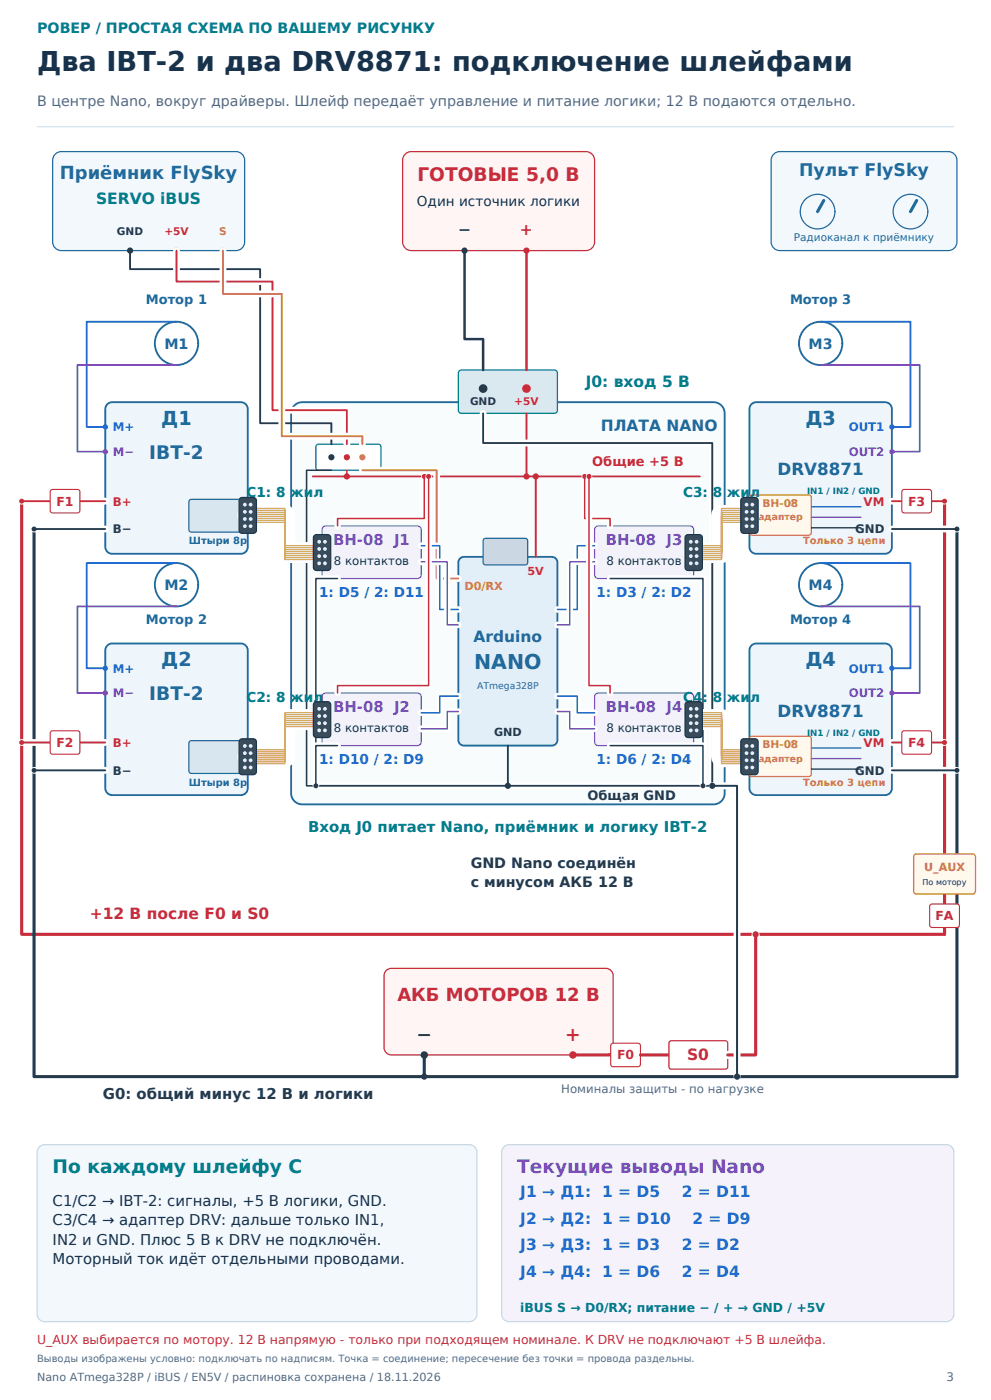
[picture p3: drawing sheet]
<svg xmlns="http://www.w3.org/2000/svg" width="297mm" height="420mm" viewBox="0 0 297 420" stroke-linecap="round" stroke-linejoin="round" font-family="sans-serif">
<path d="M11.1 38.1h274.8" fill="none" stroke="#c6d7e4" stroke-width=".3"/>
<path d="M16.8 46l1.6-.5h52.3a2.6 2.6 0 0 1 2.6 2.6v24.5a2.6 2.6 0 0 1-2.6 2.6h-52.3a2.6 2.6 0 0 1-2.6-2.6v-24.5a2.59 2.59 0 0 1 1-2.1z" fill-rule="evenodd" fill="#f3f8fc" stroke="#216b9a" stroke-width=".37"/>
<circle cx="39" cy="75.2" r=".93" fill="#263a49"/>
<circle cx="52.9" cy="75.2" r=".93" fill="#c92c3a"/>
<circle cx="66.8" cy="75.2" r=".93" fill="#ce7c20"/>
<path d="M232.1 46l1.6-.5h50.5a2.6 2.6 0 0 1 2.6 2.6v24.5a2.6 2.6 0 0 1-2.6 2.6h-50.5a2.6 2.6 0 0 1-2.6-2.6v-24.5a2.59 2.59 0 0 1 1-2.1z" fill-rule="evenodd" fill="#f3f8fc" stroke="#216b9a" stroke-width=".37"/>
<g fill="none" stroke="#216b9a" stroke-width=".37">
<circle cx="245" cy="63.5" r="5.2"/>
<circle cx="272.9" cy="63.5" r="5.2"/>
</g>
<path d="M246.9 60.1l-1.9 3.4M274.7 60.1l-1.8 3.4" fill="none" stroke="#216b9a" stroke-width=".93"/>
<path d="M121.2 46.5a2.59 2.59 0 0 1 2.1-1h52.3a2.6 2.6 0 0 1 2.6 2.6v24.5a2.6 2.6 0 0 1-2.6 2.6h-52.3a2.6 2.6 0 0 1-2.6-2.6v-24.5z" fill-rule="evenodd" fill="#fff5f4" stroke="#c92c3a" stroke-width=".37"/>
<circle cx="139.2" cy="75.2" r=".93" fill="#263a49"/>
<circle cx="157.8" cy="75.2" r=".93" fill="#c92c3a"/>
<path d="M88.2 121.6a3.3 3.3 0 0 1 2.4-.9h123.2a3.3 3.3 0 0 1 3.4 3.3v114a3.3 3.3 0 0 1-3.4 3.3h-123.2a3.3 3.3 0 0 1-3.4-3.3v-114a3.3 3.3 0 0 1 1-2.4z" fill-rule="evenodd" fill="#f9fcfd" stroke="#216b9a" stroke-width=".56"/>
<path d="M137.6 111.3l.7-.3h27.8a.93 .93 0 0 1 1 .9v11.2a.93 .93 0 0 1-1 .9h-27.8a.93 .93 0 0 1-.9-.9v-11.2z" fill-rule="evenodd" fill="#dae8ef" stroke="#007f87" stroke-width=".37"/>
<circle cx="144.8" cy="116.6" r="1.3" fill="#263a49"/>
<circle cx="157.8" cy="116.6" r="1.3" fill="#c92c3a"/>
<path d="M139.2 75.2v26.5h5.6v9.3" fill="none" stroke="#263a49" stroke-width=".74"/>
<path d="M157.8 75.2v35.8" fill="none" stroke="#c92c3a" stroke-width=".74"/>
<path d="M157.8 124v18.9h-64.1M157.8 142.9h52" fill="none" stroke="#c92c3a" stroke-width=".56"/>
<circle cx="157.8" cy="142.9" r=".93" fill="#c92c3a"/>
<path d="M144.8 124v8.9h68.7v102.8h-119.8" fill="none" stroke="#fff" stroke-width="2"/>
<path d="M144.8 124v8.9h68.7v102.8h-119.8" fill="none" stroke="#263a49" stroke-width=".56"/>
<path d="M137.9 167.6l1.1-.5h26.4l.8 .2 .6 .6 .3 .8v53.3l-.3 .9-.6 .6-.8 .2h-26.4l-.8-.2-.6-.6-.2-.9v-53.3z" fill-rule="evenodd" fill="#e2eef8" stroke="#216b9a" stroke-width=".56"/>
<path d="M145 161.7l.5-.2 12.2 .1 .5 .6-.1 6.8-.7 .5-12.2-.1-.4-.7v-6.5z" fill-rule="evenodd" fill="#c6d3df" stroke="#216b9a" stroke-width=".37"/>
<path d="M160.6 142.9v24.2" fill="none" stroke="#c92c3a" stroke-width=".56"/>
<circle cx="160.6" cy="142.9" r=".93" fill="#c92c3a"/>
<path d="M152.2 223.7v12" fill="none" stroke="#263a49" stroke-width=".56"/>
<circle cx="152.2" cy="235.7" r=".93" fill="#263a49"/>
<path d="M94.9 133.5l.5-.2h18.3l.5 .7-.1 6.6-.7 .5-18.3-.1-.4-.7v-6.3z" fill-rule="evenodd" fill="#fff" stroke="#007f87" stroke-width=".37"/>
<circle cx="99.3" cy="137.2" r=".93" fill="#263a49"/>
<circle cx="103.9" cy="137.2" r=".93" fill="#c92c3a"/>
<circle cx="108.6" cy="137.2" r=".93" fill="#ce7c20"/>
<path d="M39 75.2v5.5h39v46.3h21.3v6.3" fill="none" stroke="#263a49" stroke-width=".56"/>
<path d="M52.9 75.2v9.3h28.8v38.6h22.2v10.2M66.8 75.2v13h17.7v42.7h24.1v2.4" fill="none" stroke="#fff" stroke-width="2"/>
<path d="M52.9 75.2v9.3h28.8v38.6h22.2v10.2" fill="none" stroke="#c92c3a" stroke-width=".56"/>
<path d="M66.8 75.2v13h17.7v42.7h24.1v2.4" fill="none" stroke="#ce7c20" stroke-width=".56"/>
<path d="M99.3 141.1h-7.4v94.6h1.8" fill="none" stroke="#263a49" stroke-width=".46"/>
<path d="M103.9 141.1v1.8" fill="none" stroke="#c92c3a" stroke-width=".46"/>
<circle cx="103.9" cy="142.9" r=".93" fill="#c92c3a"/>
<path d="M108.6 141.1h22.3v32.5h6.5" fill="none" stroke="#fff" stroke-width="2"/>
<path d="M108.6 141.1h22.3v32.5h6.5" fill="none" stroke="#ce7c20" stroke-width=".56"/>
<path d="M96.7 158.2l.9-.4h27.9l.5 .4 .2 .7v13.9l-.4 .5-.7 .3-27.8-.1-.6-.4-.2-.7v-13.5z" fill-rule="evenodd" fill="#f3f1fa" stroke="#874bc4" stroke-width=".37"/>
<path d="M127.2 142.9v12.7h-26v2.2" fill="none" stroke="#fff" stroke-width="1.9"/>
<path d="M127.2 142.9v12.7h-26v2.2" fill="none" stroke="#c92c3a" stroke-width=".45"/>
<circle cx="127.2" cy="142.9" r=".74" fill="#c92c3a"/>
<path d="M101.2 173.6h-6.5v62.1" fill="none" stroke="#fff" stroke-width="1.9"/>
<path d="M101.2 173.6h-6.5v62.1" fill="none" stroke="#263a49" stroke-width=".45"/>
<circle cx="94.7" cy="235.7" r=".74" fill="#263a49"/>
<path d="M126.2 163.7h5.6v19.1h5.6M126.2 168.5h7.8v19h3.4" fill="none" stroke="#fff" stroke-width="1.9"/>
<path d="M126.2 163.7h5.6v19.1h5.6" fill="none" stroke="#216bd1" stroke-width=".46"/>
<path d="M126.2 168.5h7.8v19h3.4" fill="none" stroke="#874bc4" stroke-width=".46"/>
<path d="M96.7 208.4l.9-.5 27.9 .1 .5 .4 .2 .6v13.9l-.4 .6-.7 .2-27.8-.1-.6-.4-.2-.6v-13.6z" fill-rule="evenodd" fill="#f3f1fa" stroke="#874bc4" stroke-width=".37"/>
<path d="M128.5 142.9v62.8h-27.3v2.2" fill="none" stroke="#fff" stroke-width="1.9"/>
<path d="M128.5 142.9v62.8h-27.3v2.2" fill="none" stroke="#c92c3a" stroke-width=".45"/>
<circle cx="128.5" cy="142.9" r=".74" fill="#c92c3a"/>
<path d="M101.2 223.7h-6.5v12" fill="none" stroke="#fff" stroke-width="1.9"/>
<path d="M101.2 223.7h-6.5v12" fill="none" stroke="#263a49" stroke-width=".45"/>
<circle cx="94.7" cy="235.7" r=".74" fill="#263a49"/>
<path d="M137.4 208.8h-5.6v5h-5.6M137.4 213.5h-3.4v5.2h-7.8" fill="none" stroke="#fff" stroke-width="1.9"/>
<path d="M137.4 208.8h-5.6v5h-5.6" fill="none" stroke="#216bd1" stroke-width=".46"/>
<path d="M137.4 213.5h-3.4v5.2h-7.8" fill="none" stroke="#874bc4" stroke-width=".46"/>
<path d="M178.4 158.2l.9-.4h27.8l.6 .4 .2 .7-.1 13.9-.4 .5-.6 .3-27.8-.1-.6-.4-.2-.7v-13.5z" fill-rule="evenodd" fill="#f3f1fa" stroke="#874bc4" stroke-width=".37"/>
<path d="M175.2 142.9v12.7h7.6v2.2" fill="none" stroke="#fff" stroke-width="1.9"/>
<path d="M175.2 142.9v12.7h7.6v2.2" fill="none" stroke="#c92c3a" stroke-width=".45"/>
<circle cx="175.2" cy="142.9" r=".74" fill="#c92c3a"/>
<path d="M182.8 173.6h27.9v62.1" fill="none" stroke="#fff" stroke-width="1.9"/>
<path d="M182.8 173.6h27.9v62.1" fill="none" stroke="#263a49" stroke-width=".45"/>
<circle cx="210.7" cy="235.7" r=".74" fill="#263a49"/>
<path d="M178.2 163.7h-5.2v19.1h-5.9M178.2 168.5h-7.4v19h-3.7" fill="none" stroke="#fff" stroke-width="1.9"/>
<path d="M178.2 163.7h-5.2v19.1h-5.9" fill="none" stroke="#216bd1" stroke-width=".46"/>
<path d="M178.2 168.5h-7.4v19h-3.7" fill="none" stroke="#874bc4" stroke-width=".46"/>
<path d="M178.4 208.4l.9-.5 27.8 .1 .6 .4 .2 .6-.1 13.9-.4 .6-.6 .2-27.8-.1-.6-.4-.2-.6v-13.6z" fill-rule="evenodd" fill="#f3f1fa" stroke="#874bc4" stroke-width=".37"/>
<path d="M176.5 142.9v62.8h6.3v2.2" fill="none" stroke="#fff" stroke-width="1.9"/>
<path d="M176.5 142.9v62.8h6.3v2.2" fill="none" stroke="#c92c3a" stroke-width=".45"/>
<circle cx="176.5" cy="142.9" r=".74" fill="#c92c3a"/>
<path d="M182.8 223.7h27.9v12" fill="none" stroke="#fff" stroke-width="1.9"/>
<path d="M182.8 223.7h27.9v12" fill="none" stroke="#263a49" stroke-width=".45"/>
<circle cx="210.7" cy="235.7" r=".74" fill="#263a49"/>
<path d="M167.1 208.8h5.9v5h5.2M167.1 213.5h3.7v5.2h7.4" fill="none" stroke="#fff" stroke-width="1.9"/>
<path d="M167.1 208.8h5.9v5h5.2" fill="none" stroke="#216bd1" stroke-width=".46"/>
<path d="M167.1 213.5h3.7v5.2h7.4" fill="none" stroke="#874bc4" stroke-width=".46"/>
<path d="M6.5 150.4v129.9h276.6v-129.9" fill="none" stroke="#c92c3a" stroke-width=".93"/>
<path d="M10.2 158.7v164.3h276.6v-164.3" fill="none" stroke="#263a49" stroke-width=".93"/>
<path d="M274.1 256.4l.6-.2h16.7a.93 .93 0 0 1 1 .9v10.2a.93 .93 0 0 1-1 .9h-16.7a.93 .93 0 0 1-.9-.9v-10.2z" fill-rule="evenodd" fill="#fff8ec" stroke="#ce7c20" stroke-width=".37"/>
<path d="M278.8 271.4l.6-.2h7.4l.5 .2 .2 .5v5.6l-.2 .5-.5 .3h-7.4l-.6-.3-.2-.5v-5.6z" fill-rule="evenodd" fill="#fff" stroke="#c92c3a" stroke-width=".33"/>
<path d="M32.2 121.3l1.4-.6h38.6a2.04 2.04 0 0 1 2.1 2v41.4a2.04 2.04 0 0 1-2.1 2h-38.6a2.04 2.04 0 0 1-2-2v-41.4z" fill-rule="evenodd" fill="#eef6fc" stroke="#216b9a" stroke-width=".56"/>
<circle cx="31.6" cy="128.1" r=".8" fill="#216bd1"/>
<circle cx="31.6" cy="135.5" r=".8" fill="#874bc4"/>
<circle cx="31.6" cy="150.4" r=".8" fill="#c92c3a"/>
<circle cx="31.6" cy="158.7" r=".8" fill="#263a49"/>
<circle cx="52.9" cy="103" r="6.5" fill="#fff" stroke="#216b9a" stroke-width=".56"/>
<path d="M52.9 96.5h-26.9v31.6h5.6" fill="none" stroke="#216bd1" stroke-width=".56"/>
<path d="M52.9 109.5h-29.7v26h8.4" fill="none" stroke="#874bc4" stroke-width=".56"/>
<path d="M56.8 150l.6-.2 16.4 .1 .5 .6-.1 8.7-.7 .4h-16.4l-.5-.7v-8.4z" fill-rule="evenodd" fill="#d8e6ef" stroke="#216b9a" stroke-width=".37"/>
<path d="M74.3 154.6h11.1v11.2h11.1" fill="none" stroke="#fff" stroke-width="6.3"/>
<path d="M74.3 152.5h11.1v11.2h11.1M74.3 153.1h11.1v11.2h11.1M74.3 153.7h11.1v11.2h11.1M74.3 154.3h11.1v11.2h11.1M74.3 154.9h11.1v11.2h11.1M74.3 155.5h11.1v11.2h11.1M74.3 156.1h11.1v11.1h11.1M74.3 156.7h11.1v11.1h11.1" fill="none" stroke="#cda94d" stroke-width=".39"/>
<path d="M71.9 149.5l.7-.3h3.3a.93 .93 0 0 1 .9 1v8.9a.93 .93 0 0 1-.9 .9h-3.3a.93 .93 0 0 1-.9-.9v-8.9z" fill-rule="evenodd" fill="#394c5a" stroke="#203544" stroke-width=".37"/>
<g fill="#e6edf3">
<circle cx="73.4" cy="151.4" r=".58"/>
<circle cx="75.1" cy="151.4" r=".58"/>
<circle cx="73.4" cy="153.5" r=".58"/>
<circle cx="75.1" cy="153.5" r=".58"/>
<circle cx="73.4" cy="155.7" r=".58"/>
<circle cx="75.1" cy="155.7" r=".58"/>
<circle cx="73.4" cy="157.9" r=".58"/>
<circle cx="75.1" cy="157.9" r=".58"/>
</g>
<path d="M94.2 160.7l.7-.3h3.3a.93 .93 0 0 1 .9 .9v8.9a.93 .93 0 0 1-.9 .9h-3.3a.93 .93 0 0 1-1-.9v-8.9z" fill-rule="evenodd" fill="#394c5a" stroke="#203544" stroke-width=".37"/>
<g fill="#e6edf3">
<circle cx="95.7" cy="162.5" r=".58"/>
<circle cx="97.4" cy="162.5" r=".58"/>
<circle cx="95.7" cy="164.7" r=".58"/>
<circle cx="97.4" cy="164.7" r=".58"/>
<circle cx="95.7" cy="166.8" r=".58"/>
<circle cx="97.4" cy="166.8" r=".58"/>
<circle cx="95.7" cy="169" r=".58"/>
<circle cx="97.4" cy="169" r=".58"/>
</g>
<path d="M6.5 150.4h25.1" fill="none" stroke="#fff" stroke-width="2"/>
<path d="M6.5 150.4h25.1" fill="none" stroke="#c92c3a" stroke-width=".56"/>
<path d="M15.3 147l.5-.2h7.4l.5 .2 .2 .6v5.5l-.2 .6-.5 .2h-7.4l-.5-.2-.3-.6v-5.5z" fill-rule="evenodd" fill="#fff" stroke="#c92c3a" stroke-width=".33"/>
<circle cx="6.5" cy="150.4" r=".74" fill="#c92c3a"/>
<path d="M10.2 158.7h21.4" fill="none" stroke="#fff" stroke-width="2"/>
<path d="M10.2 158.7h21.4" fill="none" stroke="#263a49" stroke-width=".56"/>
<circle cx="10.2" cy="158.7" r=".74" fill="#263a49"/>
<path d="M32.2 193.6l1.4-.6h38.6a2.04 2.04 0 0 1 2.1 2.1v41.4a2.04 2.04 0 0 1-2.1 2h-38.6a2.04 2.04 0 0 1-2-2v-41.4z" fill-rule="evenodd" fill="#eef6fc" stroke="#216b9a" stroke-width=".56"/>
<circle cx="31.6" cy="200.5" r=".8" fill="#216bd1"/>
<circle cx="31.6" cy="207.9" r=".8" fill="#874bc4"/>
<circle cx="31.6" cy="222.7" r=".8" fill="#c92c3a"/>
<circle cx="31.6" cy="231.1" r=".8" fill="#263a49"/>
<circle cx="52.9" cy="175.4" r="6.5" fill="#fff" stroke="#216b9a" stroke-width=".56"/>
<path d="M52.9 168.9h-26.9v31.6h5.6" fill="none" stroke="#216bd1" stroke-width=".56"/>
<path d="M52.9 181.9h-29.7v26h8.4" fill="none" stroke="#874bc4" stroke-width=".56"/>
<path d="M56.8 222.4l.6-.2 16.4 .1 .5 .6-.1 8.7-.7 .4h-16.4l-.5-.7v-8.4z" fill-rule="evenodd" fill="#d8e6ef" stroke="#216b9a" stroke-width=".37"/>
<path d="M96.5 215.9h-11.1v11.1h-11.1" fill="none" stroke="#fff" stroke-width="6.3"/>
<path d="M96.5 213.8h-11.1v11.1h-11.1M96.5 214.4h-11.1v11.1h-11.1M96.5 215h-11.1v11.1h-11.1M96.5 215.6h-11.1v11.1h-11.1M96.5 216.2h-11.1v11.1h-11.1M96.5 216.8h-11.1v11.1h-11.1M96.5 217.4h-11.1v11.1h-11.1M96.5 218h-11.1v11.1h-11.1" fill="none" stroke="#cda94d" stroke-width=".39"/>
<path d="M71.9 221.9l.7-.3h3.3a.93 .93 0 0 1 .9 1v8.9a.93 .93 0 0 1-.9 .9h-3.3a.93 .93 0 0 1-.9-.9v-8.9z" fill-rule="evenodd" fill="#394c5a" stroke="#203544" stroke-width=".37"/>
<g fill="#e6edf3">
<circle cx="73.4" cy="223.8" r=".58"/>
<circle cx="75.1" cy="223.8" r=".58"/>
<circle cx="73.4" cy="225.9" r=".58"/>
<circle cx="75.1" cy="225.9" r=".58"/>
<circle cx="73.4" cy="228.1" r=".58"/>
<circle cx="75.1" cy="228.1" r=".58"/>
<circle cx="73.4" cy="230.2" r=".58"/>
<circle cx="75.1" cy="230.2" r=".58"/>
</g>
<path d="M94.2 210.8l.7-.3h3.3a.93 .93 0 0 1 .9 .9v8.9a.93 .93 0 0 1-.9 1h-3.3a.93 .93 0 0 1-1-1v-8.9z" fill-rule="evenodd" fill="#394c5a" stroke="#203544" stroke-width=".37"/>
<g fill="#e6edf3">
<circle cx="95.7" cy="212.7" r=".58"/>
<circle cx="97.4" cy="212.7" r=".58"/>
<circle cx="95.7" cy="214.8" r=".58"/>
<circle cx="97.4" cy="214.8" r=".58"/>
<circle cx="95.7" cy="217" r=".58"/>
<circle cx="97.4" cy="217" r=".58"/>
<circle cx="95.7" cy="219.1" r=".58"/>
<circle cx="97.4" cy="219.1" r=".58"/>
</g>
<path d="M6.5 222.7h25.1" fill="none" stroke="#fff" stroke-width="2"/>
<path d="M6.5 222.7h25.1" fill="none" stroke="#c92c3a" stroke-width=".56"/>
<path d="M15.3 219.4l.5-.2h7.4l.5 .2 .2 .6v5.5l-.2 .6-.5 .2h-7.4l-.5-.2-.3-.6v-5.5z" fill-rule="evenodd" fill="#fff" stroke="#c92c3a" stroke-width=".33"/>
<circle cx="6.5" cy="222.7" r=".74" fill="#c92c3a"/>
<path d="M10.2 231.1h21.4" fill="none" stroke="#fff" stroke-width="2"/>
<path d="M10.2 231.1h21.4" fill="none" stroke="#263a49" stroke-width=".56"/>
<circle cx="10.2" cy="231.1" r=".74" fill="#263a49"/>
<path d="M225.2 121.3l1.4-.6h38.7a2.04 2.04 0 0 1 2 2v41.4a2.04 2.04 0 0 1-2 2h-38.7a2.04 2.04 0 0 1-2-2v-41.4z" fill-rule="evenodd" fill="#eef6fc" stroke="#216b9a" stroke-width=".56"/>
<circle cx="267.3" cy="128.1" r=".8" fill="#216bd1"/>
<circle cx="267.3" cy="135.5" r=".8" fill="#874bc4"/>
<circle cx="267.3" cy="150.4" r=".8" fill="#c92c3a"/>
<circle cx="267.3" cy="158.7" r=".8" fill="#263a49"/>
<circle cx="246" cy="103" r="6.5" fill="#fff" stroke="#216b9a" stroke-width=".56"/>
<path d="M246 96.5h26.9v31.6h-5.6" fill="none" stroke="#216bd1" stroke-width=".56"/>
<path d="M246 109.5h29.7v26h-8.4" fill="none" stroke="#874bc4" stroke-width=".56"/>
<path d="M224.8 148.7l.5-.2 17.4 .1 .5 .6-.1 10.9-.7 .5-17.3-.1-.5-.7v-10.6z" fill-rule="evenodd" fill="#fff8ec" stroke="#ce7c20" stroke-width=".37"/>
<path d="M243.2 152h14.8" fill="none" stroke="#216bd1" stroke-width=".43"/>
<path d="M243.2 155.2h14.8" fill="none" stroke="#874bc4" stroke-width=".43"/>
<path d="M243.2 158.3h14.8" fill="none" stroke="#263a49" stroke-width=".43"/>
<path d="M224.6 154.6h-8.3v11.2h-8.4" fill="none" stroke="#fff" stroke-width="6.3"/>
<path d="M224.6 152.5h-8.3v11.2h-8.4M224.6 153.1h-8.3v11.2h-8.4M224.6 153.7h-8.3v11.2h-8.4M224.6 154.3h-8.3v11.2h-8.4M224.6 154.9h-8.3v11.2h-8.4M224.6 155.5h-8.3v11.2h-8.4M224.6 156.1h-8.3v11.1h-8.4M224.6 156.7h-8.3v11.1h-8.4" fill="none" stroke="#cda94d" stroke-width=".39"/>
<path d="M222.3 149.5l.6-.3h3.4a.93 .93 0 0 1 .9 1v8.9a.93 .93 0 0 1-.9 .9h-3.4a.93 .93 0 0 1-.9-.9v-8.9z" fill-rule="evenodd" fill="#394c5a" stroke="#203544" stroke-width=".37"/>
<g fill="#e6edf3">
<circle cx="223.7" cy="151.4" r=".58"/>
<circle cx="225.5" cy="151.4" r=".58"/>
<circle cx="223.7" cy="153.5" r=".58"/>
<circle cx="225.5" cy="153.5" r=".58"/>
<circle cx="223.7" cy="155.7" r=".58"/>
<circle cx="225.5" cy="155.7" r=".58"/>
<circle cx="223.7" cy="157.9" r=".58"/>
<circle cx="225.5" cy="157.9" r=".58"/>
</g>
<path d="M205.6 160.7l.6-.3h3.4a.93 .93 0 0 1 .9 .9v8.9a.93 .93 0 0 1-.9 .9h-3.4a.93 .93 0 0 1-.9-.9v-8.9z" fill-rule="evenodd" fill="#394c5a" stroke="#203544" stroke-width=".37"/>
<g fill="#e6edf3">
<circle cx="207" cy="162.5" r=".58"/>
<circle cx="208.8" cy="162.5" r=".58"/>
<circle cx="207" cy="164.7" r=".58"/>
<circle cx="208.8" cy="164.7" r=".58"/>
<circle cx="207" cy="166.8" r=".58"/>
<circle cx="208.8" cy="166.8" r=".58"/>
<circle cx="207" cy="169" r=".58"/>
<circle cx="208.8" cy="169" r=".58"/>
</g>
<path d="M267.3 150.4h15.8" fill="none" stroke="#fff" stroke-width="2"/>
<path d="M267.3 150.4h15.8" fill="none" stroke="#c92c3a" stroke-width=".56"/>
<path d="M270.5 147l.5-.2h7.4l.6 .2 .2 .6v5.5l-.2 .6-.6 .2h-7.4l-.5-.2-.2-.6v-5.5z" fill-rule="evenodd" fill="#fff" stroke="#c92c3a" stroke-width=".33"/>
<circle cx="283.1" cy="150.4" r=".74" fill="#c92c3a"/>
<path d="M267.3 158.7h19.5" fill="none" stroke="#fff" stroke-width="2"/>
<path d="M267.3 158.7h19.5" fill="none" stroke="#263a49" stroke-width=".56"/>
<circle cx="286.8" cy="158.7" r=".74" fill="#263a49"/>
<path d="M225.2 193.6l1.4-.6h38.7a2.04 2.04 0 0 1 2 2.1v41.4a2.04 2.04 0 0 1-2 2h-38.7a2.04 2.04 0 0 1-2-2v-41.4z" fill-rule="evenodd" fill="#eef6fc" stroke="#216b9a" stroke-width=".56"/>
<circle cx="267.3" cy="200.5" r=".8" fill="#216bd1"/>
<circle cx="267.3" cy="207.9" r=".8" fill="#874bc4"/>
<circle cx="267.3" cy="222.7" r=".8" fill="#c92c3a"/>
<circle cx="267.3" cy="231.1" r=".8" fill="#263a49"/>
<circle cx="246" cy="175.4" r="6.5" fill="#fff" stroke="#216b9a" stroke-width=".56"/>
<path d="M246 168.9h26.9v31.6h-5.6" fill="none" stroke="#216bd1" stroke-width=".56"/>
<path d="M246 181.9h29.7v26h-8.4" fill="none" stroke="#874bc4" stroke-width=".56"/>
<path d="M224.8 221.1l.5-.2 17.4 .1 .5 .6-.1 10.9-.7 .5-17.3-.1-.5-.7v-10.6z" fill-rule="evenodd" fill="#fff8ec" stroke="#ce7c20" stroke-width=".37"/>
<path d="M243.2 224.4h14.8" fill="none" stroke="#216bd1" stroke-width=".43"/>
<path d="M243.2 227.6h14.8" fill="none" stroke="#874bc4" stroke-width=".43"/>
<path d="M243.2 230.7h14.8" fill="none" stroke="#263a49" stroke-width=".43"/>
<path d="M207.9 215.9h8.4v11.1h8.3" fill="none" stroke="#fff" stroke-width="6.3"/>
<path d="M207.9 213.8h8.4v11.1h8.3M207.9 214.4h8.4v11.1h8.3M207.9 215h8.4v11.1h8.3M207.9 215.6h8.4v11.1h8.3M207.9 216.2h8.4v11.1h8.3M207.9 216.8h8.4v11.1h8.3M207.9 217.4h8.4v11.1h8.3M207.9 218h8.4v11.1h8.3" fill="none" stroke="#cda94d" stroke-width=".39"/>
<path d="M222.3 221.9l.6-.3h3.4a.93 .93 0 0 1 .9 1v8.9a.93 .93 0 0 1-.9 .9h-3.4a.93 .93 0 0 1-.9-.9v-8.9z" fill-rule="evenodd" fill="#394c5a" stroke="#203544" stroke-width=".37"/>
<g fill="#e6edf3">
<circle cx="223.7" cy="223.8" r=".58"/>
<circle cx="225.5" cy="223.8" r=".58"/>
<circle cx="223.7" cy="225.9" r=".58"/>
<circle cx="225.5" cy="225.9" r=".58"/>
<circle cx="223.7" cy="228.1" r=".58"/>
<circle cx="225.5" cy="228.1" r=".58"/>
<circle cx="223.7" cy="230.2" r=".58"/>
<circle cx="225.5" cy="230.2" r=".58"/>
</g>
<path d="M205.6 210.8l.6-.3h3.4a.93 .93 0 0 1 .9 .9v8.9a.93 .93 0 0 1-.9 1h-3.4a.93 .93 0 0 1-.9-1v-8.9z" fill-rule="evenodd" fill="#394c5a" stroke="#203544" stroke-width=".37"/>
<g fill="#e6edf3">
<circle cx="207" cy="212.7" r=".58"/>
<circle cx="208.8" cy="212.7" r=".58"/>
<circle cx="207" cy="214.8" r=".58"/>
<circle cx="208.8" cy="214.8" r=".58"/>
<circle cx="207" cy="217" r=".58"/>
<circle cx="208.8" cy="217" r=".58"/>
<circle cx="207" cy="219.1" r=".58"/>
<circle cx="208.8" cy="219.1" r=".58"/>
</g>
<path d="M267.3 222.7h15.8" fill="none" stroke="#fff" stroke-width="2"/>
<path d="M267.3 222.7h15.8" fill="none" stroke="#c92c3a" stroke-width=".56"/>
<path d="M270.5 219.4l.5-.2h7.4l.6 .2 .2 .6v5.5l-.2 .6-.6 .2h-7.4l-.5-.2-.2-.6v-5.5z" fill-rule="evenodd" fill="#fff" stroke="#c92c3a" stroke-width=".33"/>
<circle cx="283.1" cy="222.7" r=".74" fill="#c92c3a"/>
<path d="M267.3 231.1h19.5" fill="none" stroke="#fff" stroke-width="2"/>
<path d="M267.3 231.1h19.5" fill="none" stroke="#263a49" stroke-width=".56"/>
<circle cx="286.8" cy="231.1" r=".74" fill="#263a49"/>
<path d="M115.7 291.2l1-.6 .6-.1h64.2a2.23 2.23 0 0 1 2.3 2.2v21.6a2.23 2.23 0 0 1-2.3 2.2h-64.2a2.23 2.23 0 0 1-2.2-2.2v-21.6l.1-.6z" fill-rule="evenodd" fill="#fff5f4" stroke="#c92c3a" stroke-width=".37"/>
<circle cx="127.2" cy="316.5" r="1.11" fill="#263a49"/>
<circle cx="171.7" cy="316.5" r="1.11" fill="#c92c3a"/>
<path d="M171.7 316.5h13.9" fill="none" stroke="#c92c3a" stroke-width=".93"/>
<path d="M183.2 313.2l.6-.2h7.4l.5 .2 .2 .5v5.6l-.2 .5-.5 .2h-7.4l-.6-.2-.2-.5v-5.6z" fill-rule="evenodd" fill="#fff" stroke="#c92c3a" stroke-width=".33"/>
<path d="M191.9 316.5h8.6" fill="none" stroke="#c92c3a" stroke-width=".93"/>
<path d="M200.7 312.4l.5-.2 16.5 .1 .4 .7v7.3l-.7 .5-16.5-.1-.4-.7v-7z" fill-rule="evenodd" fill="#fff" stroke="#c92c3a" stroke-width=".37"/>
<path d="M226.5 280.3v36.2h-8.4" fill="none" stroke="#fff" stroke-width="2.4"/>
<path d="M226.5 280.3v36.2h-8.4" fill="none" stroke="#c92c3a" stroke-width=".93"/>
<circle cx="226.5" cy="280.3" r=".93" fill="#c92c3a"/>
<path d="M127.2 316.5v6.5" fill="none" stroke="#263a49" stroke-width=".93"/>
<circle cx="127.2" cy="323" r=".93" fill="#263a49"/>
<path d="M213.5 235.7h7.4v87.3" fill="none" stroke="#fff" stroke-width="2.1"/>
<path d="M213.5 235.7h7.4v87.3" fill="none" stroke="#263a49" stroke-width=".59"/>
<g fill="#263a49">
<circle cx="213.5" cy="235.7" r=".93"/>
<circle cx="220.9" cy="323" r=".93"/>
</g>
<path d="M11.8 344.1l1-.6 .6-.1h127.3a2.23 2.23 0 0 1 2.2 2.2v48.7a2.23 2.23 0 0 1-2.2 2.2h-127.3a2.23 2.23 0 0 1-2.3-2.2v-48.7l.1-.6z" fill-rule="evenodd" fill="#f2f8fc" stroke="#c6d7e4" stroke-width=".37"/>
<path d="M151 344.1l1-.6 .6-.1h131a2.23 2.23 0 0 1 2.3 2.2v48.7a2.23 2.23 0 0 1-2.3 2.2h-131a2.23 2.23 0 0 1-2.2-2.2v-48.7v-.6z" fill-rule="evenodd" fill="#f5f2fb" stroke="#c6d7e4" stroke-width=".37"/>
<text font-size="8.2" fill="#17324a" x="11.1" y="21.3">Два IBT-2 и два DRV8871: подключение шлейфами</text>
<text font-size="6.1" fill="#216b9a" x="142.1" y="200.7">NANO</text>
<g font-size="5.8" fill="#216b9a">
<text x="48.3" y="127.5">Д1</text>
<text x="241.4" y="127.5">Д3</text>
<text x="48.3" y="199.9">Д2</text>
<text x="241.4" y="199.9">Д4</text>
</g>
<g font-size="5.6" fill="#c92c3a">
<text x="125.1" y="54.2">ГОТОВЫЕ 5,0 В</text>
<text x="169.4" y="312.2">+</text>
</g>
<g font-size="5.6" fill="#216b9a">
<text x="44.8" y="137.7">IBT-2</text>
<text x="44.8" y="210.1">IBT-2</text>
</g>
<text font-size="5.6" fill="#263a49" x="124.8" y="312.2">−</text>
<text font-size="5.6" fill="#007f87" x="15.8" y="351.8">По каждому шлейфу C</text>
<text font-size="5.6" fill="#874bc4" x="155" y="351.8">Текущие выводы Nano</text>
<text font-size="5.4" fill="#216b9a" x="18" y="53.8">Приёмник FlySky</text>
<text font-size="5.4" fill="#c92c3a" x="119.1" y="300.3">АКБ МОТОРОВ 12 В</text>
<text font-size="5.2" fill="#216b9a" x="239.5" y="52.9">Пульт FlySky</text>
<g font-size="5" fill="#216b9a">
<text x="233" y="142.6">DRV8871</text>
<text x="233" y="215">DRV8871</text>
</g>
<g font-size="4.6" fill="#007f87">
<text x="28.8" y="61.1">SERVO iBUS</text>
<text x="175.5" y="116">J0: вход 5 В</text>
</g>
<text font-size="4.6" fill="#263a49" x="137.3" y="70.5">−</text>
<g font-size="4.6" fill="#c92c3a">
<text x="155.8" y="70.5">+</text>
<text x="26.9" y="275.8">+12 В после F0 и S0</text>
<text x="205.9" y="318">S0</text>
</g>
<g font-size="4.6" fill="#216b9a">
<text x="180.1" y="129.2">ПЛАТА NANO</text>
<text x="141.9" y="192.7">Arduino</text>
</g>
<g font-size="4.6" fill="#216bd1">
<text x="155.9" y="359.2">J1 → Д1: 1 = D5</text>
<text x="204.3" y="359.2">2 = D11</text>
<text x="155.9" y="367.2">J2 → Д2: 1 = D10</text>
<text x="207.5" y="367.2">2 = D9</text>
<text x="155.9" y="375.1">J3 → Д3: 1 = D3</text>
<text x="204.3" y="375.1">2 = D2</text>
<text x="155.9" y="383.1">J4 → Д4: 1 = D6</text>
<text x="204.3" y="383.1">2 = D4</text>
</g>
<g font-size="4.5" fill="#874bc4">
<text x="99.9" y="163.5">BH-08 J1</text>
<text x="181.5" y="163.5">BH-08 J3</text>
<text x="99.9" y="213.7">BH-08 J2</text>
<text x="181.5" y="213.7">BH-08 J4</text>
</g>
<text font-size="4.5" fill="#007f87" x="92.3" y="249.7">Вход J0 питает Nano, приёмник и логику IBT-2</text>
<text font-size="4.5" fill="#263a49" x="30.9" y="329.7">G0: общий минус 12 В и логики</text>
<g font-size="4.5" fill="#17324a">
<text x="15.8" y="361.8">C1/C2 → IBT-2: сигналы, +5 В логики, GND.</text>
<text x="15.8" y="367.6">C3/C4 → адаптер DRV: дальше только IN1,</text>
<text x="15.8" y="373.4">IN2 и GND. Плюс 5 В к DRV не подключён.</text>
<text x="15.8" y="379.2">Моторный ток идёт отдельными проводами.</text>
</g>
<text font-size="4.3" fill="#007f87" x="11.1" y="9.8">РОВЕР / ПРОСТАЯ СХЕМА ПО ВАШЕМУ РИСУНКУ</text>
<text font-size="4.3" fill="#566d80" x="11.1" y="31.7">В центре Nano, вокруг драйверы. Шлейф передаёт управление и питание логики; 12 В подаются отдельно.</text>
<g font-size="4.3" fill="#216b9a">
<text x="49.3" y="104.7">M1</text>
<text x="242.3" y="104.7">M3</text>
<text x="49.3" y="177.1">M2</text>
<text x="242.3" y="177.1">M4</text>
</g>
<g font-size="4.3" fill="#263a49">
<text x="141.1" y="260.4">GND Nano соединён</text>
<text x="141.1" y="266">с минусом АКБ 12 В</text>
</g>
<text font-size="4.1" fill="#17324a" x="124.9" y="61.8">Один источник логики</text>
<g font-size="4.1" fill="#007f87">
<text x="73.9" y="149.2">C1: 8 жил</text>
<text x="204.7" y="149.2">C3: 8 жил</text>
<text x="73.9" y="210.5">C2: 8 жил</text>
<text x="204.7" y="210.5">C4: 8 жил</text>
</g>
<g font-size="4.1" fill="#216bd1">
<text x="95.7" y="179.1">1: D5 / 2: D11</text>
<text x="178.8" y="179.1">1: D3 / 2: D2</text>
<text x="95.7" y="229.2">1: D10 / 2: D9</text>
<text x="178.8" y="229.2">1: D6 / 2: D4</text>
</g>
<g font-size="3.9" fill="#216b9a">
<text x="43.7" y="91.3">Мотор 1</text>
<text x="236.8" y="91.3">Мотор 3</text>
<text x="43.7" y="187.1">Мотор 2</text>
<text x="236.8" y="187.1">Мотор 4</text>
</g>
<text font-size="3.9" fill="#c92c3a" x="177.5" y="139.8">Общие +5 В</text>
<text font-size="3.9" fill="#263a49" x="176.1" y="240">Общая GND</text>
<g font-size="3.7" fill="#c92c3a">
<text x="16.9" y="151.7">F1</text>
<text x="272.2" y="151.7">F3</text>
<text x="16.9" y="224">F2</text>
<text x="272.2" y="224">F4</text>
<text x="280.4" y="276">FA</text>
<text x="184.9" y="317.8">F0</text>
<text x="11.1" y="403.2">U_AUX выбирается по мотору. 12 В напрямую - только при подходящем номинале. К DRV не подключают +5 В шлейфа.</text>
</g>
<text font-size="3.7" fill="#007f87" x="155.9" y="393.5">iBUS S → D0/RX; питание − / + → GND / +5V</text>
<g font-size="3.5" fill="#216bd1">
<text x="33.8" y="129.4">M+</text>
<text x="254.4" y="129.4">OUT1</text>
<text x="33.8" y="201.8">M+</text>
<text x="254.4" y="201.8">OUT1</text>
</g>
<g font-size="3.5" fill="#874bc4">
<text x="33.8" y="136.8">M−</text>
<text x="254.4" y="136.8">OUT2</text>
<text x="33.8" y="209.2">M−</text>
<text x="254.4" y="209.2">OUT2</text>
</g>
<g font-size="3.5" fill="#c92c3a">
<text x="33.8" y="151.7">B+</text>
<text x="258.8" y="151.7">VM</text>
<text x="33.8" y="224">B+</text>
<text x="258.8" y="224">VM</text>
</g>
<g font-size="3.5" fill="#263a49">
<text x="33.8" y="160">B−</text>
<text x="256.3" y="160">GND</text>
<text x="33.8" y="232.4">B−</text>
<text x="256.3" y="232.4">GND</text>
</g>
<g font-size="3.5" fill="#17324a">
<text x="100.1" y="169.5">8 контактов</text>
<text x="181.8" y="169.5">8 контактов</text>
<text x="100.1" y="219.6">8 контактов</text>
<text x="181.8" y="219.6">8 контактов</text>
</g>
<g font-size="3.5" fill="#566d80">
<text x="168.2" y="328">Номиналы защиты - по нагрузке</text>
<text x="283.6" y="414.4">3</text>
</g>
<text font-size="3.3" fill="#c92c3a" x="158.1" y="172.6">5V</text>
<g font-size="3.3" fill="#ce7c20">
<text x="139.2" y="176.9">D0/RX</text>
<text x="276.9" y="261.2">U_AUX</text>
</g>
<text font-size="3.3" fill="#263a49" x="148.1" y="220.7">GND</text>
<text font-size="3.3" fill="#566d80" x="11.1" y="414.4">Nano ATmega328P / iBUS / EN5V / распиновка сохранена / 18.11.2026</text>
<g font-size="3.2" fill="#263a49">
<text x="35.1" y="70.5">GND</text>
<text x="140.9" y="121.6">GND</text>
</g>
<g font-size="3.2" fill="#c92c3a">
<text x="49.3" y="70.5">+5V</text>
<text x="154.1" y="121.6">+5V</text>
</g>
<g font-size="3.2" fill="#ce7c20">
<text x="65.7" y="70.5">S</text>
<text x="228.5" y="152">BH-08</text>
<text x="228.5" y="224.4">BH-08</text>
</g>
<text font-size="3.2" fill="#216b9a" x="237.9" y="72.4">Радиоканал к приёмнику</text>
<g font-size="3" fill="#216b9a">
<text x="56.6" y="163.3">Штыри 8p</text>
<text x="56.6" y="235.7">Штыри 8p</text>
</g>
<g font-size="3" fill="#ce7c20">
<text x="240.7" y="163.3">Только 3 цепи</text>
<text x="240.7" y="235.7">Только 3 цепи</text>
</g>
<text font-size="3" fill="#566d80" x="11.1" y="408.7">Выводы изображены условно: подключать по надписям. Точка = соединение; пересечение без точки = провода раздельны.</text>
<g font-size="2.8" fill="#ce7c20">
<text x="227.2" y="156.1">адаптер</text>
<text x="227.2" y="228.5">адаптер</text>
</g>
<text font-size="2.8" fill="#216b9a" x="143" y="206.8">ATmega328P</text>
<g font-size="2.6" fill="#007f87">
<text x="241.9" y="148.3">IN1 / IN2 / GND</text>
<text x="241.9" y="220.7">IN1 / IN2 / GND</text>
</g>
<text font-size="2.4" fill="#17324a" x="276.5" y="265.4">По мотору</text>
</svg>
